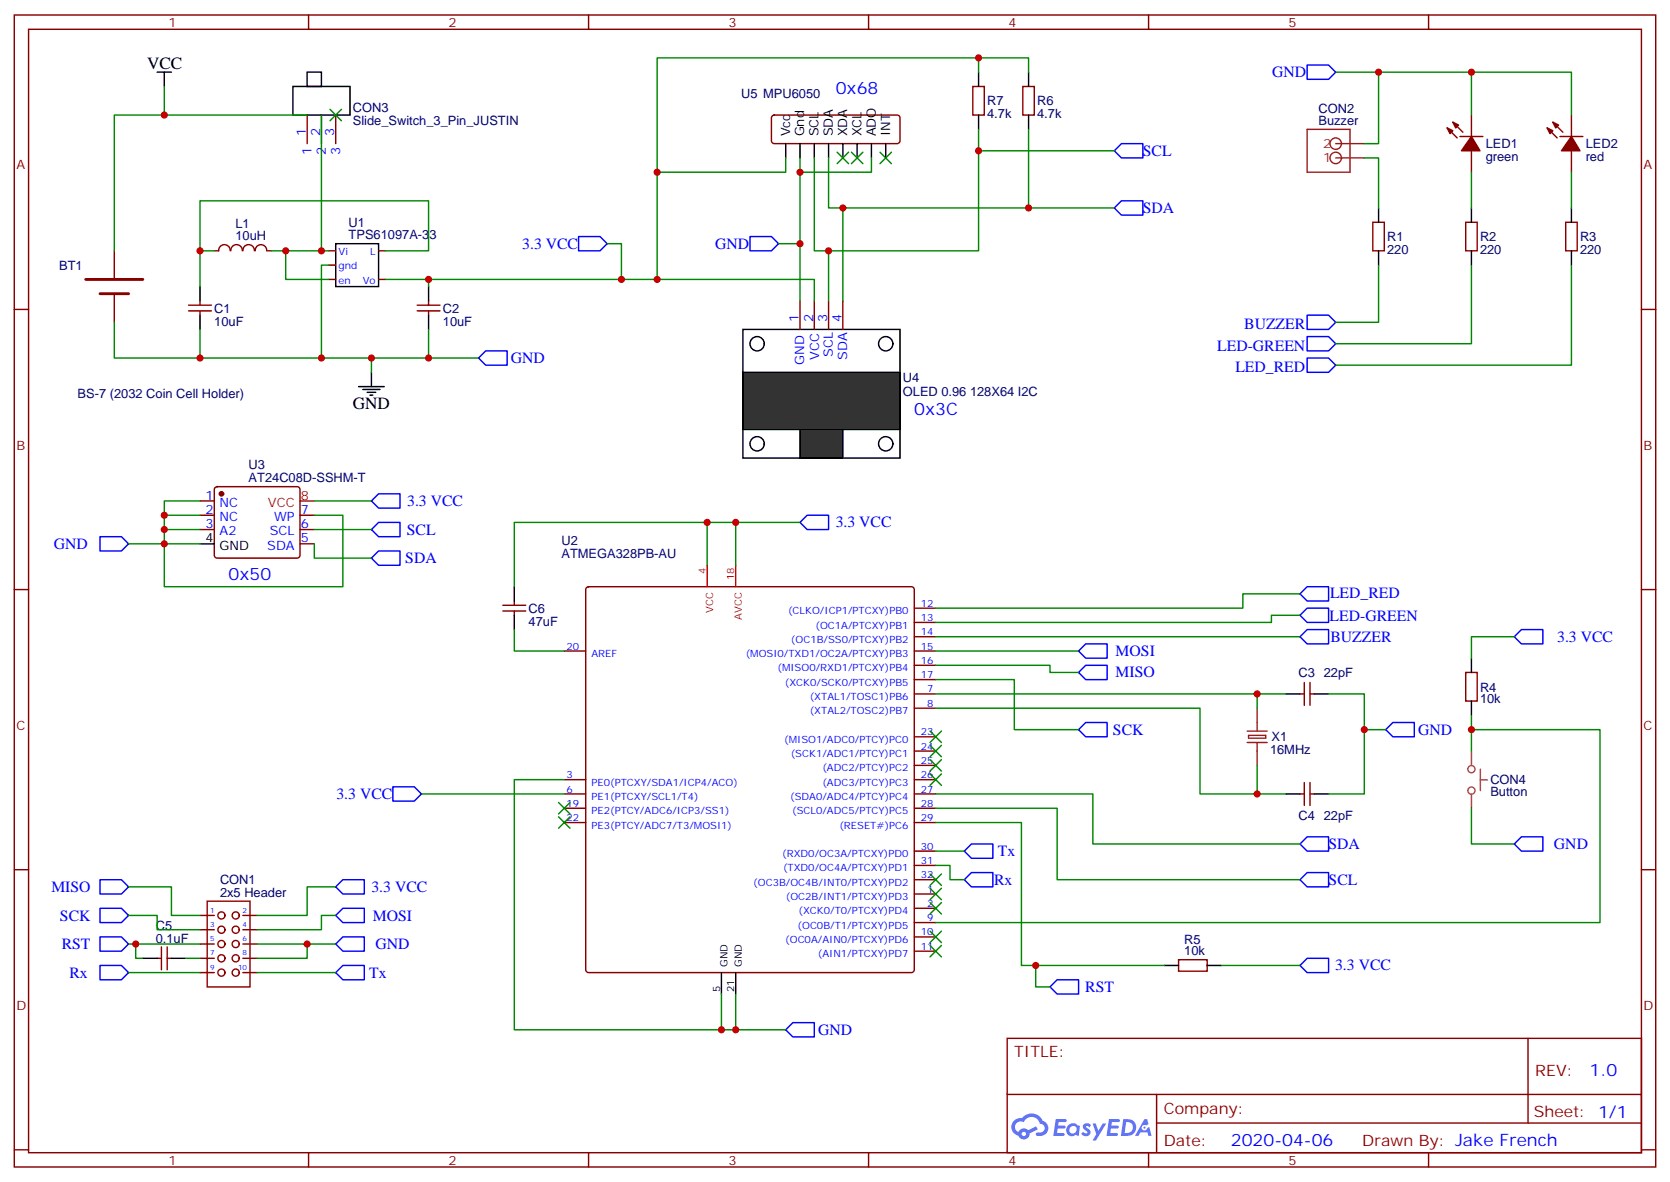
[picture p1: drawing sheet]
<svg xmlns="http://www.w3.org/2000/svg" width="412mm" height="292mm" viewBox="0 0 412 292" stroke-linecap="round" stroke-linejoin="round" font-family="sans-serif">
<g fill="none" stroke="#870000" stroke-width=".35">
<path d="M3.5 3.7h405.4v284.3h-405.4zM7.1 7.2h398.2v277.3h-398.2zM76.2 3.7v3.5M145.3 3.7v3.5M214.5 3.7v3.5M283.6 3.7v3.5M352.8 3.7v3.5M3.5 76.4h3.6M405.3 76.4h3.6M3.5 145.5h3.6M405.3 145.5h3.6M3.5 214.7h3.6"/>
<path d="M405.3 214.7h3.6M248.7 256.3h156.6v28.2h-156.6zM377.3 256.3v20.9M248.7 270.1h156.5M285.6 277.2h119.6M285.6 270.1v14.2M3.5 283.8h3.6M76.2 284.5v3.5M145.3 284.5v3.5M214.5 284.5v3.5M283.6 284.5v3.5M352.8 284.5v3.5"/>
<path d="M405.3 283.8h3.6"/>
</g>
<g fill="#5487ff">
<path d="M267.7 277.5a1.22 1.22 0 0 1 1.7 .2l-.4 .6a.47 .47 0 0 0-.3-.4 .47 .47 0 0 0-.5 .2v.1a1.3 1.3 0 0 1 1 1.7 1.39 1.39 0 0 1-2.2 0l.5-.6 .7 .5a.29 .29 0 0 0 .3-.3 .29 .29 0 0 0-.2-.3 1.04 1.04 0 0 1-.6-1.7z"/>
<path d="M260.7 276.2h2.4a.37 .37 0 0 1 .3 .4 .37 .37 0 0 1-.3 .4h-1.7l-.1 .8h1.5l.3 .4-.3 .4h-1.6l-.2 1.1 1.6-.1a.36 .36 0 0 1 .3 .4 .36 .36 0 0 1-.3 .4h-2.5z"/>
<path d="M273.8 276.2h2.4a.37 .37 0 0 1 .4 .4 .37 .37 0 0 1-.4 .4h-1.6l-.2 .8h1.6l.3 .4-.4 .4-1.6-.1-.1 1.1h1.5a.36 .36 0 0 1 .4 .4 .36 .36 0 0 1-.4 .4h-2.4z"/>
<path d="M282.6 276.2h.7l.3 1.3-.6 .3a.69 .69 0 0 0-1 .3 .69 .69 0 0 0 .4 .9 .69 .69 0 0 0 .9-.6l.5-.2 .6 2.2h-.8l-.2-.9h-1.8l-.5 .9h-.8z"/>
<path d="M269.8 277.3h.8l.6 1.8 1.1-1.8h.9l-2.6 4.2h-.8l.9-1.5z"/>
<path d="M277.4 276.2l-.6 4.2h1.3a2.11 2.11 0 0 0 2.5-2.1 2.11 2.11 0 0 0-2.5-2.1zM278.1 277a1.39 1.39 0 0 1 1.7 1.4 1.39 1.39 0 0 1-1.8 1.2h-.3z"/>
<path d="M263.7 277.8a1.47 1.47 0 0 0-.1 2.1 1.47 1.47 0 0 0 2.1 .1l.7 .4 .3-2.3-.2-.3h-.4a1.49 1.49 0 0 0-2.4 0zM264.4 278.2a.92 .92 0 0 1 1.5 .5 .92 .92 0 0 1-1.3 1.1 .9 .9 0 0 1-.2-1.6z"/>
<path d="M250.4 276.6a2.18 2.18 0 0 0 1.1 3.7 1.44 1.44 0 0 0 1.6 .9 1.44 1.44 0 0 0 1.2-1.4l2-1.1-.5-.7-1.9 1a1.47 1.47 0 0 0-2.4 .4 1.39 1.39 0 0 1-.7-1.9 1.39 1.39 0 0 1 2-.5 2.12 2.12 0 0 1 2.2-1.3 2.12 2.12 0 0 1 1.9 1.7 1.07 1.07 0 0 1 1.1 1 1.07 1.07 0 0 1-1 1.1h-.7a.43 .43 0 0 0-.5 .4 .43 .43 0 0 0 .4 .5 1.98 1.98 0 0 0 2.5-1.2 1.98 1.98 0 0 0-1.2-2.6 2.98 2.98 0 0 0-5.1-.6l-1.1 .1zM252.3 279.9a.55 .55 0 0 1 1.1 0 .55 .55 0 0 1-1.1 0z"/>
<circle cx="282.6" cy="278.3" r=".26"/>
</g>
<g fill="none" stroke="#000" stroke-width=".35">
<path d="M75.8 17.8h3.6v3.5h-3.6zM241.7 17.8v3.5M254 17.8v3.5M72.3 21.3h14.1v7.1h-14.1zM194 35.5v3.5M197.6 35.5v3.5M201.1 35.5v3.5M204.6 35.5v3.5M208.1 35.5v3.5M211.7 35.5v3.5M215.2 35.5v3.5M218.7 35.5v3.5"/>
<path d="M241.7 28.4v3.5M254 28.4v3.5M340.4 51.3v3.6M363.4 51.3v3.6M388.1 51.3v3.6M49.4 70.7v3.6M49.4 77.8v3.5M82.9 60.1h10.6v10.6h-10.6zM105.8 70.7v3.6M105.8 77.8v3.5M340.4 61.9v3.5M363.4 61.9v3.5"/>
<path d="M388.1 61.9v3.5M183.4 81.3h38.8v31.8h-38.8zM49.4 134.2h3.5M317.5 171.3h3.5M324.6 171.3h3.5M363.4 162.5v3.5M363.4 173v3.6M317.5 196h3.5M324.6 196h3.5M178.2 240.1v5.3M181.7 240.1v5.3"/>
</g>
<g fill="none" stroke="#870000" stroke-width=".35">
<path d="M75.8 28.4v7.1M79.4 28.4v7.1M82.9 28.4v7.1M190.7 28.6l.5-.2h30.3a.71 .71 0 0 1 .7 .7v5.6a.76 .76 0 0 1-.7 .8h-30.3a.76 .76 0 0 1-.7-.8v-5.6zM240.2 21.3h2.9v7.1h-2.9zM252.6 21.3h2.8v7.1h-2.8zM357.4 31.6l2.4 2.4M358.8 30.2l2.4 2.4M360.5 33.7h5.7M363.4 28.4v5.3M363.4 37.2v5.3M382.1 31.6l2.4 2.4"/>
<path d="M383.5 30.2l2.4 2.4M385.2 33.7h5.7M388.1 28.4v5.3M388.1 37.2v5.3M339 54.9h2.8v7h-2.8zM361.9 54.9h2.9v7h-2.9zM386.6 54.9h2.9v7h-2.9zM46.6 76.7h5.6M46.6 75.3h5.6M49.4 74.3v1M49.4 76.7v1.1M52.9 61.9h1.1"/>
<path d="M54 61.9a1.41 1.41 0 0 1 1.4-1.5 1.41 1.41 0 0 1 1.4 1.5M57 61.9a1.41 1.41 0 0 1 1.4-1.5 1.41 1.41 0 0 1 1.4 1.5M60 61.9a1.41 1.41 0 0 1 1.4-1.5 1.41 1.41 0 0 1 1.4 1.5M63 61.9a1.41 1.41 0 0 1 1.4-1.5 1.41 1.41 0 0 1 1.5 1.5M66 61.9h1M81.1 61.9h1.8M81.1 65.4h1.8M81.1 69h1.8M93.5 61.9h1.7M93.5 69h1.7M103 76.7h5.7M103 75.3h5.7"/>
<path d="M105.8 74.3v1M105.8 76.7v1.1M49.4 123.6h3.5M49.4 127.2h3.5M49.4 130.7h3.5M53.2 120.3l.4-.2h19.8a.71 .71 0 0 1 .7 .7v16.3a.76 .76 0 0 1-.7 .7h-19.8a.76 .76 0 0 1-.7-.7v-16.3zM74.1 127.2h3.5M74.1 130.7h3.5M74.1 134.2h3.5M225.8 150.1h5.3M225.8 153.6h5.3M225.8 157.2h5.3"/>
<path d="M139.3 160.7h5.3M225.8 171.3h5.3M225.8 174.8h5.3M225.8 160.7h5.3M225.8 164.2h5.3M225.8 167.7h5.3M321 171.3h1.1M322.1 168.5v5.6M323.5 168.5v5.6M323.5 171.3h1.1M361.9 166h2.9v7h-2.9zM139.3 196h5.3"/>
<path d="M139.3 192.4h5.3M139.3 199.5h5.3M225.8 196h5.3M225.8 192.4h5.3M225.8 181.9h5.3M225.8 185.4h5.3M225.8 188.9h5.3M225.8 199.5h5.3M321 196h1.1M322.1 193.1v5.7M323.5 193.1v5.7M323.5 196h1.1"/>
<path d="M139.3 203h5.3M225.8 210.1h5.3M225.8 213.6h5.3M225.8 203h5.3M225.8 217.1h5.3M49.4 226h3.5M49.4 229.5h3.5M49.4 233h3.5M49.4 236.5h3.5M60 226h3.5M60 229.5h3.5M60 233h3.5"/>
<path d="M60 236.5h3.5M225.8 220.7h5.3M225.8 224.2h5.3M225.8 227.7h5.3M225.8 231.2h5.3M225.8 234.8h5.3M49.4 240.1h3.5M60 240.1h3.5"/>
</g>
<g fill="none" stroke="#900" stroke-width=".35">
<path d="M51.2 222.4h10.5v21.2h-10.5z"/>
<circle cx="54.7" cy="233" r=".88"/>
<circle cx="54.7" cy="226" r=".88"/>
<circle cx="54.7" cy="229.5" r=".88"/>
<circle cx="54.7" cy="236.5" r=".88"/>
<circle cx="58.2" cy="226" r=".88"/>
<circle cx="58.2" cy="236.5" r=".88"/>
<circle cx="58.2" cy="233" r=".88"/>
<circle cx="58.2" cy="229.5" r=".88"/>
<circle cx="54.7" cy="240.1" r=".88"/>
<circle cx="58.2" cy="240.1" r=".88"/>
</g>
<g fill="#870000" stroke="#870000" stroke-width=".35">
<path d="M383.5 30.2l1.4 .7-.7 .7z"/>
<path d="M382.1 31.6l1.4 .7-.7 .7z"/>
<path d="M388.1 33.7l2.1 3.5h-4.6z"/>
<path d="M358.8 30.2l1.4 .7-.7 .7z"/>
<path d="M357.4 31.6l1.4 .7-.7 .7z"/>
<path d="M363.4 33.7l2.1 3.5h-4.6z"/>
<circle cx="54.7" cy="121.9" r=".53"/>
</g>
<path d="M74.1 123.6h3.5M174.6 139.5v5.3M181.7 139.5v5.3" fill="none" stroke="#f00" stroke-width=".35"/>
<path d="M362.5 189.7a.88 .88 0 0 1 1.4-.6 .88 .88 0 0 1-.1 1.5 .88 .88 0 0 1-1.3-.8M362.5 195a.88 .88 0 0 1 1.4-.6 .88 .88 0 0 1-.1 1.5 .88 .88 0 0 1-1.3-.8M363.4 185.4v3.5M363.4 196v3.5M365.6 189.9v5.2M365.6 192.5h1.7" fill="none" stroke="#a64a4a" stroke-width=".35"/>
<g fill="none" stroke="#8c2424" stroke-width=".35">
<path d="M322.8 31.9h10.6v10.6h-10.6zM329.8 39h7.1M329.8 35.5h7.1M310.4 174.8v5.6M308 180.4h4.9M308 183.3h4.9M308.3 181.5h4.3v.7h-4.3zM310.4 183.3v5.6"/>
<circle cx="329.8" cy="35.5" r="1.41"/>
<circle cx="329.8" cy="39" r="1.41"/>
</g>
<path d="M144.9 145l.4-.2h79.8a.71 .71 0 0 1 .7 .7v93.9a.76 .76 0 0 1-.7 .7h-79.8a.76 .76 0 0 1-.7-.7v-93.9z" fill="none" stroke="#850000" stroke-width=".35"/>
<g fill="#333" stroke="#000" stroke-width=".35">
<path d="M183.4 91.9h38.8v14.1h-38.8z"/>
<path d="M197.6 106h10.5v7.1h-10.5z"/>
</g>
<g fill="none" stroke="#000" stroke-width=".35">
<path d="M38.8 17.8h3.5M40.6 17.8v3.5M88.5 95.4h6.4M89.6 96.1h4.2M90.7 96.8h2.1M91.4 97.5h.7M91.7 91.9v3.5M127 144.8v3.5M127 151.9v3.5M35.3 236.5h3.5M42.3 236.5h3.6M287.5 238.3h3.5"/>
<path d="M298.1 238.3h3.5"/>
<circle cx="187" cy="84.8" r="1.76"/>
<circle cx="218.7" cy="84.8" r="1.76"/>
<circle cx="187" cy="109.5" r="1.76"/>
<circle cx="218.7" cy="109.5" r="1.76"/>
</g>
<g fill="none" stroke="#870000" stroke-width=".35">
<path d="M28.2 61.9v7.1M28.2 72.5v7.1M197.6 74.3v7M201.1 74.3v7M204.6 74.3v7M208.1 74.3v7M124.2 150.8h5.6M124.2 149.4h5.6M127 148.3v1.1M127 150.8v1.1M38.8 236.5h1.1M39.9 233.7v5.7"/>
<path d="M41.3 233.7v5.7M41.3 236.5h1M291 236.9h7.1v2.8h-7.1z"/>
</g>
<path d="M21.2 69h14.1M24.7 72.5h7" fill="none" stroke="#870000" stroke-width=".71"/>
<g fill="none" stroke="#00f" stroke-width=".35">
<path d="M322.8 16.1h5.3l1.7 1.7-1.7 1.8h-5.3zM275.2 37.2l1.7-1.7h5.3v3.5h-5.3zM142.9 58.4h5.3l1.7 1.7-1.7 1.8h-5.3zM185.2 58.4h5.3l1.8 1.7-1.8 1.8h-5.3zM275.2 51.3l1.7-1.7h5.3v3.5h-5.3zM322.8 77.8h5.3l1.7 1.8-1.7 1.7h-5.3zM118.2 88.4l1.7-1.8h5.3v3.5h-5.3zM322.8 83.1h5.3l1.7 1.7-1.7 1.8h-5.3zM322.8 88.4h5.3l1.7 1.7-1.7 1.8h-5.3zM24.7 132.5h5.3l1.7 1.7-1.7 1.8h-5.3zM91.7 123.6l1.8-1.7h5.3v3.5h-5.3zM91.7 130.7l1.8-1.8h5.3v3.6h-5.3z"/>
<path d="M91.7 137.8l1.8-1.8h5.3v3.5h-5.3zM197.6 128.9l1.7-1.7h5.3v3.5h-5.3zM321 151.9l1.8-1.8h5.3v3.5h-5.3zM321 157.2l1.8-1.8h5.3v3.5h-5.3zM322.8 144.8h5.3v3.5h-5.3l-1.8-1.7zM373.9 157.2l1.8-1.8h5.3v3.5h-5.3zM266.3 160.7l1.8-1.8h5.3v3.6h-5.3zM266.3 166l1.8-1.8h5.3v3.5h-5.3zM97 194.2h5.3l1.8 1.8-1.8 1.7h-5.3zM266.3 180.1l1.8-1.8h5.3v3.6h-5.3zM342.2 180.1l1.8-1.8h5.2v3.6h-5.2zM24.7 217.1h5.3l1.7 1.8-1.7 1.8h-5.3z"/>
<path d="M84.7 217.1h5.3v3.6h-5.3l-1.8-1.8zM238.1 217.1l1.8-1.7h5.3v3.5h-5.3zM238.1 210.1l1.8-1.8h5.3v3.5h-5.3zM321 208.3l1.8-1.7h5.3v3.5h-5.3zM321 217.1l1.8-1.7h5.3v3.5h-5.3zM373.9 208.3l1.8-1.7h5.3v3.5h-5.3zM24.7 224.2h5.3l1.7 1.8-1.7 1.7h-5.3zM24.7 231.2h5.3l1.7 1.8-1.7 1.8h-5.3zM24.7 238.3h5.3l1.7 1.8-1.7 1.7h-5.3zM82.9 233l1.8-1.8h5.3v3.6h-5.3zM82.9 226l1.8-1.8h5.3v3.5h-5.3zM321 238.3l1.8-1.8h5.3v3.6h-5.3z"/>
<path d="M82.9 240.1l1.8-1.8h5.3v3.5h-5.3zM194 254.2l1.8-1.8h5.3v3.5h-5.3zM259.3 243.6l1.8-1.8h5.2v3.6h-5.2z"/>
</g>
<g fill="none" stroke="#008700" stroke-width=".35">
<path d="M241.7 17.8v-3.5h-79.4v28.2h31.7v-3.5M241.7 14.3h12.3v3.5M329.8 17.8h10.6M363.4 17.8v10.6M40.6 21.3v7.1M75.8 28.4h-47.6v33.5M79.4 28.4v33.5h1.7M197.6 39v21.1h-5.3M201.1 39v22.9h3.5v12.4M204.6 39v12.3h70.6M215.2 39v3.5h-17.6M241.7 31.9v5.3h33.5"/>
<path d="M241.7 37.2v24.7h-37.1M254 31.9v19.4M336.9 39h3.5v12.3M388.1 28.4v-10.6h-47.7v17.7h-3.5M162.3 42.5v26.5M208.1 51.3v23M363.4 42.5v8.8M388.1 42.5v8.8M28.2 79.6v8.8h21.2M49.4 61.9v-12.3h56.4v12.3h-10.6M52.9 61.9h-3.5v8.8M67 61.9h3.6"/>
<path d="M79.4 61.9h-8.8v7.1h10.5M81.1 65.4h-1.7v23h26.4v-7.1M95.2 69h10.6v1.7M105.8 69h95.3v5.3M149.9 60.1h3.6v8.9M197.6 60.1v14.2M340.4 65.4v14.2h-10.6M363.4 65.4v19.4h-33.6M388.1 65.4v24.7h-58.3M49.4 81.3v7.1h30M91.7 88.4v3.5M105.8 88.4h12.4"/>
<path d="M31.7 134.2h17.7M40.6 130.7h8.8M40.6 127.2h8.8M49.4 123.6h-8.8v21.2h44.1v-17.6h-7.1M77.6 134.2v3.6h14.1M77.6 123.6h14.1M77.6 130.7h14.1M174.6 139.5v-10.6h7.1v10.6M174.6 128.9h-47.6v15.9M181.7 128.9h15.9M127 155.4v5.3h12.3M231.1 157.2h89.9"/>
<path d="M321 151.9h-7v1.7h-82.9M321 146.6h-14.1v3.5h-75.8M373.9 157.2h-10.5v5.3M231.1 174.8h65.2v21.2h14.1M231.1 167.7h19.4v12.4h15.8M231.1 164.2h28.2v1.8h7M231.1 171.3h79.3M231.1 160.7h35.2M317.5 171.3h-7.1v3.5M328.1 171.3h8.8v8.8h5.3M363.4 176.6v8.8M104.1 196h35.2"/>
<path d="M139.3 192.4h-12.3v61.8h51.2M231.1 196h38.8v12.3h51.1M231.1 199.5h30v17.6h59.9M310.4 188.9v7.1h7.1M336.9 180.1v15.9h-8.8M363.4 199.5v8.8h10.5M363.4 180.1h31.7v47.6h-164M31.7 218.9h10.6v7.1h7.1M82.9 218.9h-7.1v7.1h-12.3M231.1 203h21.1v35.3h35.3M231.1 213.6h3.5v3.5h3.5M231.1 210.1h7"/>
<path d="M31.7 226h7.1v3.5h10.6M31.7 233h17.7M33.5 233v3.5h1.8M45.9 236.5h3.5M63.5 233h19.4M75.8 233v3.5h-12.3M82.9 226h-3.5v3.5h-15.9M255.8 238.3v5.3h3.5M301.6 238.3h19.4M31.7 240.1h17.7M63.5 240.1h19.4M178.2 245.4v8.8h3.5"/>
<path d="M181.7 245.4v8.8h12.3"/>
</g>
<g fill="#c00">
<circle cx="40.6" cy="28.4" r=".88"/>
<circle cx="91.7" cy="88.4" r=".88"/>
<circle cx="33.5" cy="233" r=".88"/>
<circle cx="75.8" cy="233" r=".88"/>
<circle cx="178.2" cy="254.2" r=".88"/>
<circle cx="162.3" cy="42.5" r=".88"/>
<circle cx="162.3" cy="69" r=".88"/>
<circle cx="105.8" cy="69" r=".88"/>
<circle cx="79.4" cy="88.4" r=".88"/>
<circle cx="363.4" cy="180.1" r=".88"/>
<circle cx="181.7" cy="254.2" r=".88"/>
<circle cx="181.7" cy="128.9" r=".88"/>
<circle cx="40.6" cy="127.2" r=".88"/>
<circle cx="310.4" cy="171.3" r=".88"/>
<circle cx="336.9" cy="180.1" r=".88"/>
<circle cx="340.4" cy="17.8" r=".88"/>
<circle cx="241.7" cy="14.3" r=".88"/>
<circle cx="241.7" cy="37.2" r=".88"/>
<circle cx="204.6" cy="61.9" r=".88"/>
<circle cx="208.1" cy="51.3" r=".88"/>
<circle cx="254" cy="51.3" r=".88"/>
<circle cx="105.8" cy="88.4" r=".88"/>
<circle cx="49.4" cy="61.9" r=".88"/>
<circle cx="70.6" cy="61.9" r=".88"/>
<circle cx="363.4" cy="17.8" r=".88"/>
<circle cx="310.4" cy="196" r=".88"/>
<circle cx="40.6" cy="134.2" r=".88"/>
<circle cx="40.6" cy="130.7" r=".88"/>
<circle cx="197.6" cy="42.5" r=".88"/>
<circle cx="197.6" cy="60.1" r=".88"/>
<circle cx="49.4" cy="88.4" r=".88"/>
<circle cx="153.5" cy="69" r=".88"/>
<circle cx="255.8" cy="238.3" r=".88"/>
<circle cx="174.6" cy="128.9" r=".88"/>
<circle cx="79.4" cy="61.9" r=".88"/>
</g>
<g fill="#c00" stroke="#008700" stroke-width=".35">
<path d="M206.7 37.6l2.8 2.8zM206.7 40.4l2.8-2.8z"/>
<path d="M210.3 37.6l2.8 2.8zM210.3 40.4l2.8-2.8z"/>
<path d="M217.3 37.6l2.8 2.8zM220.1 37.6l-2.8 2.8z"/>
<path d="M137.9 198.1l2.9 2.8zM140.8 198.1l-2.9 2.8z"/>
<path d="M137.9 201.6l2.9 2.8zM137.9 204.4l2.9-2.8z"/>
<path d="M229.7 233.4l2.8 2.8zM232.5 233.4l-2.8 2.8z"/>
<path d="M229.7 229.8l2.8 2.9zM232.5 229.8l-2.8 2.9z"/>
<path d="M229.7 222.8l2.8 2.8zM232.5 222.8l-2.8 2.8z"/>
<path d="M229.7 219.3l2.8 2.8zM232.5 219.3l-2.8 2.8z"/>
<path d="M229.7 191l2.8 2.9zM232.5 191l-2.8 2.9z"/>
<path d="M229.7 187.5l2.8 2.8zM232.5 187.5l-2.8 2.8z"/>
<path d="M229.7 184l2.8 2.8zM232.5 184l-2.8 2.8z"/>
<path d="M229.7 180.4l2.8 2.9zM232.5 180.4l-2.8 2.9z"/>
<path d="M229.7 215.7l2.8 2.8zM232.5 215.7l-2.8 2.8z"/>
<path d="M81.5 27l2.8 2.8zM81.5 29.8l2.8-2.8z"/>
</g>
<g font-size="4.2">
<text x="36.3" y="17.1">VCC</text>
<text x="87.1" y="101.1">GND</text>
</g>
<g font-size="4.2" fill="#00f">
<text x="206.4" y="23.1">0x68</text>
<text x="225.8" y="102.5">0x3C</text>
<text x="56.4" y="143.1">0x50</text>
<text x="392.5" y="265.6">1.0</text>
<text x="304" y="282.9">2020-04-06</text>
</g>
<g font-size="3.9" fill="#00f">
<text x="314.2" y="19.1">GND</text>
<text x="282.2" y="38.5">SCL</text>
<text x="282.2" y="52.6">SDA</text>
<text x="129" y="61.4">3.3 VCC</text>
<text x="176.6" y="61.4">GND</text>
<text x="307.2" y="81.3">BUZZER</text>
<text x="126.2" y="89.6">GND</text>
<text x="300.6" y="86.6">LED-GREEN</text>
<text x="305.1" y="91.9">LED_RED</text>
<text x="100.5" y="124.9">3.3 VCC</text>
<text x="100.5" y="132">SCL</text>
<text x="206.4" y="130.2">3.3 VCC</text>
<text x="13.3" y="135.5">GND</text>
<text x="100.1" y="139">SDA</text>
<text x="328.4" y="147.6">LED_RED</text>
<text x="328.3" y="153.2">LED-GREEN</text>
<text x="275.5" y="162">MOSI</text>
<text x="328.5" y="158.5">BUZZER</text>
<text x="384.5" y="158.4">3.3 VCC</text>
<text x="275.5" y="167.2">MISO</text>
<text x="274.8" y="181.4">SCK</text>
<text x="350.2" y="181.3">GND</text>
<text x="83.1" y="197.2">3.3 VCC</text>
<text x="328.1" y="209.6">SDA</text>
<text x="383.7" y="209.6">GND</text>
<text x="246.4" y="211.3">Tx</text>
<text x="12.7" y="220.2">MISO</text>
<text x="91.7" y="220.2">3.3 VCC</text>
<text x="245.5" y="218.4">Rx</text>
<text x="328.1" y="218.4">SCL</text>
<text x="14.8" y="227.2">SCK</text>
<text x="92.1" y="227.2">MOSI</text>
<text x="15.2" y="234.3">RST</text>
<text x="92.7" y="234.3">GND</text>
<text x="329.7" y="239.5">3.3 VCC</text>
<text x="17.2" y="241.3">Rx</text>
<text x="91.2" y="241.3">Tx</text>
<text x="268" y="244.9">RST</text>
<text x="202" y="255.4">GND</text>
</g>
<g font-size="3.9" fill="#800">
<text x="250.5" y="260.9">TITLE:</text>
<text x="379.1" y="265.6">REV:</text>
<text x="287.4" y="275.1">Company:</text>
<text x="378.7" y="275.7">Sheet: 1/1</text>
<text x="287.4" y="282.8">Date:</text>
<text x="336.4" y="282.8">Drawn By: Jake French</text>
</g>
<g font-size="3.2" fill="#800">
<text x="41.6" y="6.7">1</text>
<text x="110.8" y="6.7">2</text>
<text x="179.9" y="6.7">3</text>
<text x="249.1" y="6.7">4</text>
<text x="318.2" y="6.7">5</text>
<text x="4.1" y="41.8">A</text>
<text x="405.9" y="41.8">A</text>
<text x="4.1" y="110.9">B</text>
<text x="405.9" y="110.9">B</text>
<text x="4.1" y="180.1">C</text>
<text x="405.9" y="180.1">C</text>
<text x="4.1" y="249.2">D</text>
<text x="405.9" y="249.2">D</text>
<text x="41.6" y="287.5">1</text>
<text x="110.8" y="287.5">2</text>
<text x="179.9" y="287.5">3</text>
<text x="249.1" y="287.5">4</text>
<text x="318.2" y="287.5">5</text>
</g>
<g font-size="3.2" fill="#000080">
<text x="87.1" y="27.7">CON3</text>
<text x="183" y="24.3">U5 MPU6050</text>
<text x="243.8" y="29.2">4.7k</text>
<text x="243.8" y="26">R7</text>
<text x="256.1" y="29.2">4.7k</text>
<text x="256.1" y="26">R6</text>
<text x="325.6" y="27.9">CON2</text>
<text x="87.1" y="30.9">Slide_Switch_3_Pin_JUSTIN</text>
<text x="325.6" y="30.9">Buzzer</text>
<text x="366.9" y="39.8">green</text>
<text x="366.9" y="36.6">LED1</text>
<text x="391.6" y="39.8">red</text>
<text x="391.6" y="36.6">LED2</text>
<text x="58.1" y="59.3">10uH</text>
<text x="58.1" y="56.2">L1</text>
<text x="86.1" y="59.1">TPS61097A-33</text>
<text x="86.1" y="55.9">U1</text>
<text x="342.6" y="59.5">R1</text>
<text x="365.5" y="59.5">R2</text>
<text x="390.2" y="59.5">R3</text>
<text x="342.5" y="62.7">220</text>
<text x="365.5" y="62.7">220</text>
<text x="390.2" y="62.7">220</text>
<text x="14.6" y="66.6">BT1</text>
<text x="52.9" y="77.2">C1</text>
<text x="109.4" y="77.2">C2</text>
<text x="52.9" y="80.4">10uF</text>
<text x="109.4" y="80.4">10uF</text>
<text x="223" y="94.4">U4</text>
<text x="19.2" y="98.3">BS-7 (2032 Coin Cell Holder)</text>
<text x="223" y="97.7">OLED 0.96 128X64 I2C</text>
<text x="61.4" y="119">AT24C08D-SSHM-T</text>
<text x="61.4" y="115.7">U3</text>
<text x="138.6" y="137.8">ATMEGA328PB-AU</text>
<text x="138.6" y="134.4">U2</text>
<text x="130.5" y="154.5">47uF</text>
<text x="130.5" y="151.2">C6</text>
<text x="320.7" y="167">C3</text>
<text x="326.9" y="167">22pF</text>
<text x="365.5" y="173.6">10k</text>
<text x="365.5" y="170.7">R4</text>
<text x="314" y="182.9">X1</text>
<text x="313.6" y="186.1">16MHz</text>
<text x="368" y="196.6">Button</text>
<text x="368" y="193.6">CON4</text>
<text x="320.7" y="202.3">C4</text>
<text x="326.9" y="202.3">22pF</text>
<text x="54.3" y="221.4">2x5 Header</text>
<text x="54.3" y="218.1">CON1</text>
<text x="38.5" y="232.7">0.1uF</text>
<text x="38.5" y="229.5">C5</text>
<text x="292.4" y="232.9">R5</text>
<text x="292.4" y="235.8">10k</text>
</g>
<g font-size="3.2" fill="#00f">
<text x="75.5" y="33.7" transform="rotate(-90 75.5 33.7)">1</text>
<text x="79" y="33.7" transform="rotate(-90 79 33.7)">2</text>
<text x="82.5" y="33.7" transform="rotate(-90 82.5 33.7)">3</text>
<text x="76.9" y="38.2" transform="rotate(-90 76.9 38.2)">1</text>
<text x="80.4" y="38.2" transform="rotate(-90 80.4 38.2)">2</text>
<text x="84" y="38.2" transform="rotate(-90 84 38.2)">3</text>
<text x="197.2" y="79.6" transform="rotate(-90 197.2 79.6)">1</text>
<text x="200.8" y="79.4" transform="rotate(-90 200.8 79.4)">2</text>
<text x="204.3" y="79.6" transform="rotate(-90 204.3 79.6)">3</text>
<text x="207.8" y="79.6" transform="rotate(-90 207.8 79.6)">4</text>
<text x="202.3" y="88.9" transform="rotate(-90 202.3 88.9)">VCC</text>
<text x="205.7" y="88.2" transform="rotate(-90 205.7 88.2)">SCL</text>
<text x="209.2" y="88.8" transform="rotate(-90 209.2 88.8)">SDA</text>
<text x="198.6" y="90" transform="rotate(-90 198.6 90)">GND</text>
<text x="50.7" y="123.3">1</text>
<text x="54.2" y="125.1">NC</text>
<text x="50.7" y="126.8">2</text>
<text x="50.7" y="130.4">3</text>
<text x="54.2" y="128.6">NC</text>
<text x="67.7" y="128.6">WP</text>
<text x="74.3" y="130.4">6</text>
<text x="74.3" y="126.8">7</text>
<text x="54.2" y="132.1">A2</text>
<text x="66" y="135.6">SDA</text>
<text x="66.6" y="132.1">SCL</text>
<text x="74.3" y="133.9">5</text>
</g>
<g font-size="3.2">
<text x="195.1" y="33.7" transform="rotate(-90 195.1 33.7)">Vcc</text>
<text x="198.6" y="33.7" transform="rotate(-90 198.6 33.7)">Gnd</text>
<text x="202.1" y="33.7" transform="rotate(-90 202.1 33.7)">SCL</text>
<text x="205.7" y="33.7" transform="rotate(-90 205.7 33.7)">SDA</text>
<text x="209.2" y="33.7" transform="rotate(-90 209.2 33.7)">XDA</text>
<text x="212.7" y="33.7" transform="rotate(-90 212.7 33.7)">XCL</text>
<text x="216.3" y="33.7" transform="rotate(-90 216.3 33.7)">ADO</text>
<text x="219.8" y="33.7" transform="rotate(-90 219.8 33.7)">INT</text>
<text x="50.7" y="133.9">4</text>
<text x="54.2" y="135.6">GND</text>
</g>
<g font-size="3.2" fill="#8d2323">
<text x="326.8" y="40">1</text>
<text x="326.8" y="36.5">2</text>
</g>
<g font-size="3.2" fill="#f00">
<text x="66.2" y="125.1">VCC</text>
<text x="74.3" y="123.3">8</text>
</g>
<g font-size="2.5" fill="#00f">
<text x="83.6" y="63">Vi</text>
<text x="91.4" y="63">L</text>
<text x="83.6" y="66.5">gnd</text>
<text x="83.6" y="70">en</text>
<text x="89.6" y="70">Vo</text>
<text x="227.4" y="149.8">12</text>
<text x="194.6" y="151.6">(CLKO/ICP1/PTCXY)PB0</text>
<text x="201.4" y="155.1">(OC1A/PTCXY)PB1</text>
<text x="227.4" y="153.3">13</text>
<text x="139.9" y="160.3">20</text>
<text x="195.3" y="158.7">(OC1B/SS0/PTCXY)PB2</text>
<text x="227.4" y="156.8">14</text>
<text x="227.4" y="160.3">15</text>
<text x="146" y="162.2">AREF</text>
<text x="184.1" y="162.2">(MOSI0/TXD1/OC2A/PTCXY)PB3</text>
<text x="192" y="165.7">(MISO0/RXD1/PTCXY)PB4</text>
<text x="227.4" y="163.9">16</text>
<text x="227.4" y="167.4">17</text>
<text x="193.8" y="169.2">(XCK0/SCK0/PTCXY)PB5</text>
<text x="200" y="172.8">(XTAL1/TOSC1)PB6</text>
<text x="229" y="170.9">7</text>
<text x="200" y="176.3">(XTAL2/TOSC2)PB7</text>
<text x="229" y="174.4">8</text>
<text x="193.7" y="183.4">(MISO1/ADC0/PTCY)PC0</text>
<text x="227.4" y="181.5">23</text>
<text x="227.4" y="185">24</text>
<text x="195.3" y="186.9">(SCK1/ADC1/PTCY)PC1</text>
<text x="203.1" y="190.4">(ADC2/PTCY)PC2</text>
<text x="227.4" y="188.6">25</text>
<text x="139.9" y="192.1">3</text>
<text x="139.9" y="195.6">6</text>
<text x="146" y="193.9">PE0(PTCXY/SDA1/ICP4/ACO)</text>
<text x="146" y="197.5">PE1(PTCXY/SCL1/T4)</text>
<text x="195.1" y="197.5">(SDA0/ADC4/PTCY)PC4</text>
<text x="203.1" y="193.9">(ADC3/PTCY)PC3</text>
<text x="227.4" y="192.1">26</text>
<text x="227.4" y="195.6">27</text>
<text x="139.9" y="202.7">22</text>
<text x="139.9" y="199.1">19</text>
<text x="146" y="201">PE2(PTCY/ADC6/ICP3/SS1)</text>
<text x="195.6" y="201">(SCL0/ADC5/PTCY)PC5</text>
<text x="227.4" y="199.1">28</text>
<text x="227.4" y="202.7">29</text>
<text x="146" y="204.5">PE3(PTCY/ADC7/T3/MOSI1)</text>
<text x="207.3" y="204.5">(RESET#)PC6</text>
<text x="227.4" y="209.7">30</text>
<text x="193.2" y="211.6">(RXD0/OC3A/PTCXY)PD0</text>
<text x="193.4" y="215.1">(TXD0/OC4A/PTCXY)PD1</text>
<text x="227.4" y="213.3">31</text>
<text x="186" y="218.6">(OC3B/OC4B/INT0/PTCXY)PD2</text>
<text x="227.4" y="216.8">32</text>
<text x="229" y="220.3">1</text>
<text x="194.1" y="222.2">(OC2B/INT1/PTCXY)PD3</text>
<text x="197.2" y="225.7">(XCK0/T0/PTCXY)PD4</text>
<text x="229" y="223.8">2</text>
<text x="229" y="227.4">9</text>
<text x="193.9" y="232.7">(OC0A/AIN0/PTCXY)PD6</text>
<text x="197" y="229.2">(OC0B/T1/PTCXY)PD5</text>
<text x="227.4" y="230.9">10</text>
<text x="202" y="236.3">(AIN1/PTCXY)PD7</text>
<text x="227.4" y="234.4">11</text>
</g>
<g font-size="2.5" fill="#f00">
<text x="174.3" y="141.6" transform="rotate(-90 174.3 141.6)">4</text>
<text x="181.3" y="143.2" transform="rotate(-90 181.3 143.2)">18</text>
<text x="176.1" y="151.4" transform="rotate(-90 176.1 151.4)">VCC</text>
<text x="183.2" y="153" transform="rotate(-90 183.2 153)">AVCC</text>
</g>
<g font-size="2.5">
<text x="179.7" y="238.7" transform="rotate(-90 179.7 238.7)">GND</text>
<text x="183.2" y="238.7" transform="rotate(-90 183.2 238.7)">GND</text>
<text x="177.8" y="244.8" transform="rotate(-90 177.8 244.8)">5</text>
<text x="181.3" y="244.8" transform="rotate(-90 181.3 244.8)">21</text>
</g>
<g font-size="1.8" fill="#00f">
<text x="51.9" y="225.2">1</text>
<text x="59.9" y="225.2">2</text>
<text x="51.9" y="228.8">3</text>
<text x="51.9" y="232.3">5</text>
<text x="59.9" y="228.8">4</text>
<text x="59.9" y="232.3">6</text>
<text x="51.9" y="235.8">7</text>
<text x="51.9" y="239.4">9</text>
<text x="58.8" y="239.4">10</text>
<text x="59.9" y="235.8">8</text>
</g>
</svg>
